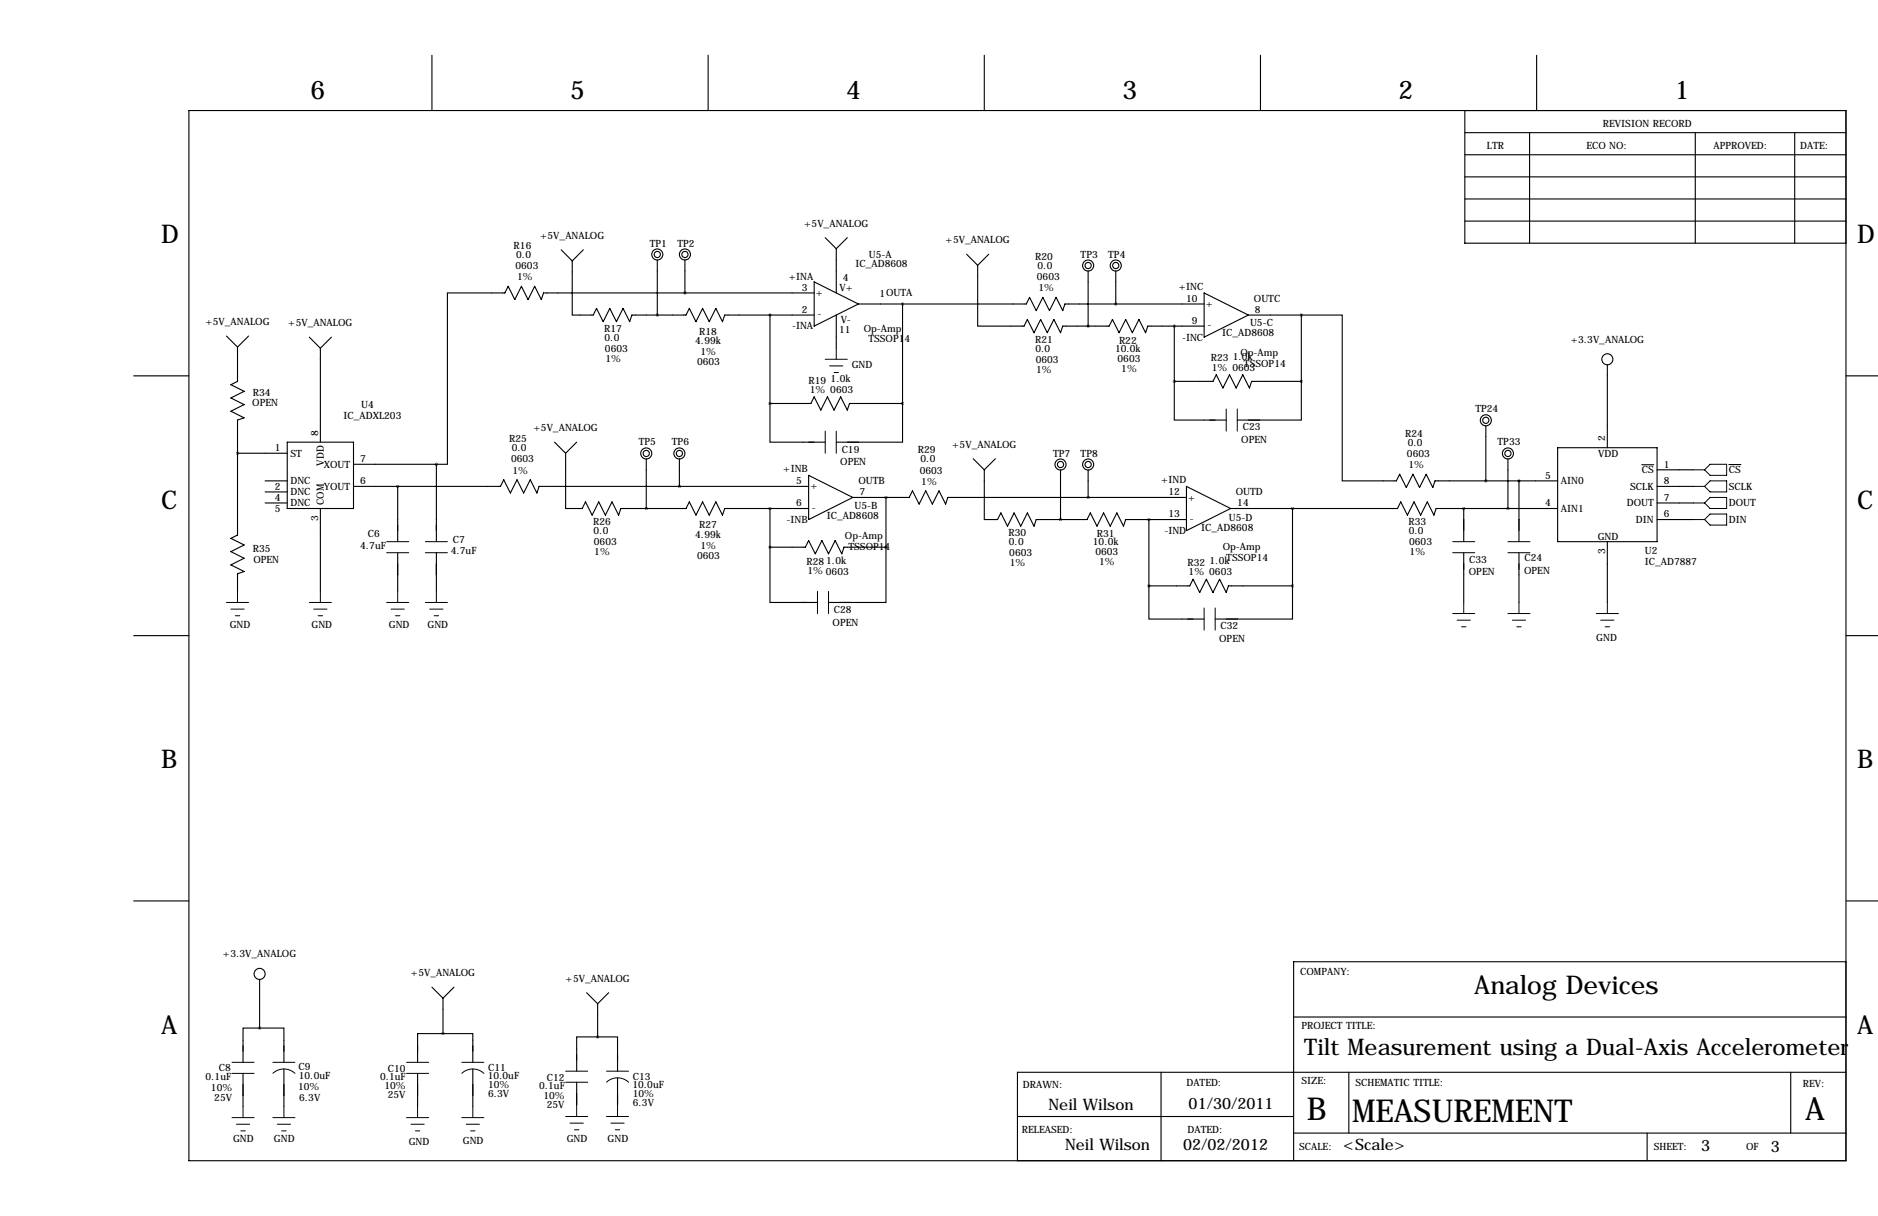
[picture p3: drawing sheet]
<svg xmlns="http://www.w3.org/2000/svg" width="432mm" height="279mm" viewBox="0 0 432 279" stroke-linecap="round" stroke-linejoin="round" font-family="sans-serif">
<g fill="none" stroke="#000" stroke-width=".25">
<path d="M99.3 12.7v12.7M162.8 12.7v12.7M226.3 12.7v12.7M289.8 12.7v12.7M353.3 12.7v12.7M43.4 25.4h381v241.3h-381zM336.8 30.5h87.6M336.8 25.4v30.5h87.6M336.8 35.6h87.6M351.7 30.5v25.4M389.8 30.5v25.4M412.6 30.5v25.4"/>
<path d="M129 57.4l2.6 2.5M131.6 59.9v12.5h4.8l.8-1.5 1.5 3 1.5-3 1.5 3 1.6-3 1.5 3 .5-1.5h12.4l.8-1.5 1.5 3 1.5-3 1.6 3 1.5-3 1.5 3 .5-1.5h20.6M134.1 57.4l-2.5 2.5M151.1 59.7v12.7M157.5 59.7v7.6M189.7 54.6l2.6 2.6M192.3 57.2v10.1M194.8 54.6l-2.5 2.6M222.2 58.4l2.6 2.6M227.3 58.4l-2.5 2.6M336.8 40.6h87.6M336.8 45.7h87.6"/>
<path d="M336.8 50.8h87.6M52.1 77.2l2.5 2.6M54.6 79.8v7.8l-1.5 .8 3 1.5-3 1.5 3 1.6-3 1.5 3 1.5-1.5 .5v26.4l-1.5 .8 3 1.5-3 1.5 3 1.6-3 1.5 3 1.5-1.5 .5v4.1M57.1 77.2l-2.5 2.6M71.1 77.5l2.6 2.5M76.2 77.5l-2.5 2.5M177 72.4v20.3M187.2 67.3h-62.2l-.5 1.5-1.6-3-1.5 3-1.5-3-1.5 3-1.6-3-.7 1.5h-13.2v39.4h-2.6M187.2 64.8l10.2 5-10.2 5.1zM192.3 72.4v7.6M197.4 69.8h38.6l.7-1.5 1.6 3.1 1.5-3.1 1.5 3.1 1.5-3.1 1.5 3.1 .6-1.6h32M207.5 69.8v22.9"/>
<path d="M224.8 61v13.9h10.7l.7-1.5 1.5 3.1 1.6-3.1 1.5 3.1 1.5-3.1 1.5 3.1 .5-1.6h10.7l.8-1.5 1.5 3.1 1.5-3.1 1.5 3.1 1.6-3.1 1.5 3.1 .5-1.6h13M250.2 62.2v12.7M256.5 62.2v7.6M270 74.9v12.7M276.9 67.3l10.1 5.1-10.1 5.1zM287 72.4h12.2M299.2 72.4h9.4v38.1h12.5l.7-1.5 1.5 3 1.6-3 1.5 3 1.5-3 1.5 3 .5-1.5h28.2M299.2 72.4v15.2M30.7 86.4h12.7M73.7 80v21.6M177 92.7v8.9h12.7M177 92.7h9.4l.8-1.5 1.5 3 1.5-3 1.6 3 1.5-3 1.5 3 .5-1.5h12.2"/>
<path d="M207.5 92.7v8.9h-15.2M270 87.6v8.9h11.9M270 87.6h8.9l.8-1.5 1.5 3.1 1.5-3.1 1.5 3.1 1.6-3.1 1.5 3.1 .5-1.6h11.4M299.2 87.6v8.9h-14.7M341.6 97.8v12.7M369.6 83.8v19.1M424.4 86.4h7.4M54.6 104.1h11.4M61 110.5h5M61 115.6h5M61 113h5M66 101.6h15.3v15.2h-15.3z"/>
<path d="M73.7 116.8v19.1M81.3 111.8h33.8l.7-1.6 1.5 3.1 1.6-3.1 1.5 3.1 1.5-3.1 1.5 3.1 .6-1.5h61.9M81.3 106.7h19M91.4 111.8v12.7M100.3 106.7v17.8M127.5 101.6l2.5 2.5M130 104.1v12.7h3.9l.7-1.5 1.5 3.1 1.6-3.1 1.5 3.1 1.5-3.1 1.5 3.1 .5-1.6h15l.8-1.5 1.5 3.1 1.5-3.1 1.6 3.1 1.5-3.1 1.5 3.1 .5-1.6h19.3M132.6 101.6l-2.6 2.5M148.6 105.4v11.4M156.2 105.4v6.4M177 116.8v8.9M185.9 109.2l10.2 5.1-10.2 5.1z"/>
<path d="M196.1 114.3h12.9l.8-1.5 1.5 3 1.6-3 1.5 3 1.5-3 1.5 3 .5-1.5h54.9M203.7 114.3v11.4M223.8 105.4l2.5 2.5M226.3 107.9v11.5h3.1l.7-1.5 1.5 3 1.6-3 1.5 3 1.5-3 1.5 3 .6-1.5h11.6l.8-1.5 1.5 3 1.5-3 1.6 3 1.5-3 1.5 3 .5-1.5h14M228.9 105.4l-2.6 2.5M243.8 107.9v11.5M250.2 107.9v6.4M264.2 119.4v15.2M272.8 111.8l10.2 5-10.2 5.1zM283 116.8h38.3l.8-1.5 1.5 3.1 1.5-3.1 1.5 3.1 1.6-3.1 1.5 3.1 .5-1.6h27.9M297.2 116.8v17.8M336.5 116.8v7.7"/>
<path d="M346.7 105.4v11.4M349.2 110.5v14M358.1 102.9h22.9v21.6h-22.9zM377.5 106.8h2.7M381 107.9h8.4M381 111.8h8.4M381 115.6h8.4M381 119.4h8.4M397.5 106.7h2.8M91.4 127v8.9M100.3 127v8.9M177 125.7v12.7h11"/>
<path d="M177 125.7h8.2l.7-1.5 1.6 3.1 1.5-3.1 1.5 3.1 1.5-3.1 1.5 3.1 .6-1.6h9.6M203.7 125.7v12.7h-13.2M264.2 134.6v7.6h12.7M264.2 134.6h9.4l.7-1.5 1.5 3 1.6-3 1.5 3 1.5-3 1.5 3 .5-1.5h14.8M297.2 134.6v7.6h-17.8M336.5 127v11.4M349.2 127v11.4M369.6 124.5v13.9M30.7 146h12.7M424.4 146h7.4M30.7 207h12.7M424.5 207h7.3"/>
<path d="M59.7 236.2h-3.8v7.9M59.7 236.2h5.6v7.9M59.7 225v11.2M99.3 226.8l2.6 2.6M101.9 237.5h-5.9v6.6M101.9 237.5h6.8v6.6M101.9 229.4v8.1M104.4 226.8l-2.5 2.6M134.9 228.1l2.5 2.5M137.4 238.3h-4.8v7.8M137.4 238.3h4.6v7.8M137.4 230.6v7.7"/>
<path d="M140 228.1l-2.6 2.5M297.4 233.7h127M424.4 221h-127v45.7M55.9 246.6v7.7M65.3 245.6v8.7M96 246.6v7.7M108.7 245.6v8.7M132.6 248.7v5.3M142 247.6v6.4M233.9 256.5h63.5M267 246.4v20.3M310.1 246.4v13.9"/>
<path d="M411.7 246.4v13.9M424.4 246.4h-190.5v20.3M297.4 260.3h127M378.7 260.3v6.4"/>
<circle cx="151.1" cy="58.5" r="1.27"/>
<circle cx="151.1" cy="58.5" r=".71"/>
<circle cx="157.5" cy="58.5" r="1.27"/>
<circle cx="157.5" cy="58.5" r=".71"/>
<circle cx="250.2" cy="61" r="1.27"/>
<circle cx="250.2" cy="61" r=".71"/>
<circle cx="256.5" cy="61" r="1.27"/>
<circle cx="256.5" cy="61" r=".71"/>
<circle cx="341.6" cy="96.6" r="1.27"/>
<circle cx="341.6" cy="96.6" r=".71"/>
<circle cx="369.6" cy="82.5" r="1.27"/>
<circle cx="148.6" cy="104.2" r="1.27"/>
<circle cx="148.6" cy="104.2" r=".71"/>
<circle cx="156.2" cy="104.2" r="1.27"/>
<circle cx="156.2" cy="104.2" r=".71"/>
<circle cx="243.8" cy="106.7" r="1.27"/>
<circle cx="243.8" cy="106.7" r=".71"/>
<circle cx="250.2" cy="106.7" r="1.27"/>
<circle cx="250.2" cy="106.7" r=".71"/>
<circle cx="346.7" cy="104.2" r="1.27"/>
<circle cx="346.7" cy="104.2" r=".71"/>
<circle cx="59.7" cy="223.8" r="1.27"/>
</g>
<g fill="none" stroke="#000" stroke-width=".23">
<path d="M189.7 99.1v5M189.7 82.5h5.1M190.8 84.1h3M191.8 85.6h1M192.3 80v2.5M192.3 99.1v5M281.9 94v5.1M284.5 94v5.1M389.4 107.9h2.5M389.4 111.8h2.5M389.4 115.6h2.5M389.4 119.4h2.5"/>
<path d="M391.9 107.9l1.3-1.2h3.8v2.5h-3.8zM391.9 111.8l1.3-1.3h3.8v2.5h-3.8zM391.9 115.6l1.3-1.3h3.8v2.5h-3.8zM391.9 119.4l1.3-1.3h3.8v2.6h-3.8zM52.1 138.4h5M53.1 140h3M54.6 135.9v2.5M71.1 138.4h5.1M72.1 140h3.1M73.7 135.9v2.5M88.9 124.5h5.1M88.9 127h5.1"/>
<path d="M88.9 138.4h5.1M89.9 140h3.1M91.4 135.9v2.5M97.8 124.5h5.1M97.8 127h5.1M97.8 138.4h5.1M98.8 140h3.1M100.3 135.9v2.5M188 135.9v5.1M190.5 135.9v5.1M276.9 139.7v5.1M279.4 139.7v5.1"/>
<path d="M334 124.5h5.1M334 127h5.1M336.5 138.4v2.6M346.7 124.5h5.1M346.7 127h5.1M349.2 138.4v2.6M369.6 138.4v2.6M54.1 141.5h1M73.2 141.5h1M90.9 141.5h1M99.8 141.5h1M334 141h5.1"/>
<path d="M335 142.5h3.1M336 144h1.1M346.7 141h5.1M347.7 142.5h3.1M348.7 144h1.1M367 141h5.1M368 142.5h3.1M369.1 144h1M53.3 244.1h5.1M53.3 246.6h5.1M53.3 256.8h5.1M54.4 258.3h3"/>
<path d="M55.4 259.8h1M55.9 254.3v2.5M62.7 244.1h5.1M62.7 256.8h5.1M62.7 246.6a3.7 3.7 0 0 1 5.1 0M63.8 258.3h3M64.8 259.8h1M65.3 254.3v2.5M93.5 244.1h5.1M93.5 246.6h5.1M93.5 256.8h5.1M94.5 258.3h3"/>
<path d="M95.5 259.8h1M96 254.3v2.5M106.2 244.1h5.1M106.2 256.8h5.1M106.2 246.6a3.7 3.7 0 0 1 5.1 0M107.2 258.3h3M108.2 259.8h1M108.7 254.3v2.5M130 246.1h5.1M130 248.7h5.1M130 256.5h5.1M131.1 258.1h3"/>
<path d="M132.1 259.6h1M132.6 254v2.5M139.4 246.1h5.1M139.4 256.5h5.1M139.5 248.6a3.7 3.7 0 0 1 5 .1M140.5 258.1h3M141.5 259.6h1M142 254v2.5"/>
</g>
<path d="M336.5 116.8a.05 .05 0 0 0 .1 0 .05 .05 0 0 0-.1 0zM264.1 119.4a.05 .05 0 0 0 .1 0 .05 .05 0 0 0-.1 0zM91.4 111.8a.05 .05 0 0 0 .1 0 .05 .05 0 0 0-.1 0zM100.3 106.7a.05 .05 0 0 0 .1 0 .05 .05 0 0 0-.1 0zM264.1 134.6a.05 .05 0 0 0 .1 0 .05 .05 0 0 0-.1 0zM177 125.7a.05 .05 0 0 0 .1 0 .05 .05 0 0 0-.1 0zM177 92.7a.05 .05 0 0 0 .1 0 .05 .05 0 0 0-.1 0zM341.6 110.5a.05 .05 0 0 0 .1 0 .05 .05 0 0 0-.1 0zM349.2 110.5a.05 .05 0 0 0 .1 0 .05 .05 0 0 0-.1 0zM177 116.8a.05 .05 0 0 0 .1 0 .05 .05 0 0 0-.1 0zM177 72.4a.05 .05 0 0 0 .1 0 .05 .05 0 0 0-.1 0zM151.1 72.4a.05 .05 0 0 0 .1 0 .05 .05 0 0 0-.1 0zM243.8 119.4a.05 .05 0 0 0 .1 0 .05 .05 0 0 0-.1 0zM256.5 69.9a.05 .05 0 0 0 .1 0 .05 .05 0 0 0-.1 0zM101.8 237.5a.05 .05 0 0 0 .1 0 .05 .05 0 0 0-.1 0z" fill="#000" stroke="#000" stroke-width=".63"/>
<g font-size="7.3">
<text x="300.5" y="257.3">B</text>
<text x="310.9" y="257.8">MEASUREMENT</text>
<text x="415" y="257.3">A</text>
</g>
<g font-size="5.9">
<text x="71.4" y="22.9">6</text>
<text x="131.1" y="22.9">5</text>
<text x="194.6" y="22.9">4</text>
<text x="258.1" y="22.9">3</text>
<text x="321.6" y="22.9">2</text>
<text x="385.1" y="22.9">1</text>
<text x="37.1" y="55.9">D</text>
<text x="427" y="55.9">D</text>
<text x="37.1" y="116.8">C</text>
<text x="427" y="116.8">C</text>
<text x="37.1" y="176.5">B</text>
<text x="427" y="176.5">B</text>
<text x="338.9" y="228.4">Analog Devices</text>
<text x="37.1" y="237.5">A</text>
<text x="427" y="237.5">A</text>
</g>
<text font-size="5.3" x="299.9" y="242.4">Tilt Measurement using a Dual-Axis Accelerometer</text>
<g font-size="3.6">
<text x="241.1" y="255">Neil Wilson</text>
<text x="273.3" y="254.8">01/30/2011</text>
<text x="244.9" y="264.2">Neil Wilson</text>
<text x="272" y="264.2">02/02/2012</text>
<text x="308.9" y="264.2">&lt;Scale&gt;</text>
<text x="391.2" y="264.4">3</text>
<text x="407.2" y="264.7">3</text>
</g>
<g font-size="2.3">
<text x="368.6" y="29.2">REVISION RECORD</text>
<text x="341.9" y="34.3">LTR</text>
<text x="364.7" y="34.3">ECO NO:</text>
<text x="394" y="34.3">APPROVED:</text>
<text x="413.9" y="34.3">DATE:</text>
<text x="184.9" y="52.1">+5V_ANALOG</text>
<text x="118.1" y="57.2">R16</text>
<text x="118.7" y="59.3">0.0</text>
<text x="124.2" y="54.9">+5V_ANALOG</text>
<text x="149.4" y="56.6">TP1</text>
<text x="155.8" y="56.6">TP2</text>
<text x="199.8" y="59.2">U5-A</text>
<text x="217.4" y="55.9">+5V_ANALOG</text>
<text x="238" y="59.7">R20</text>
<text x="248.5" y="59.2">TP3</text>
<text x="254.8" y="59.2">TP4</text>
<text x="118.5" y="61.8">0603</text>
<text x="118.9" y="64.4">1%</text>
<text x="181.4" y="64.3">+INA</text>
<text x="193.8" y="64.5">4</text>
<text x="196.7" y="61.3">IC_AD8608</text>
<text x="238.4" y="64.4">0603</text>
<text x="238.6" y="61.8">0.0</text>
<text x="184.4" y="66.8">3</text>
<text x="184.4" y="71.9">2</text>
<text x="187.6" y="68">+</text>
<text x="193" y="66.8">V+</text>
<text x="202.2" y="68.3">1OUTA</text>
<text x="238.8" y="66.9">1%</text>
<text x="271" y="66.6">+INC</text>
<text x="272.7" y="69.3">10</text>
<text x="277.3" y="70.6">+</text>
<text x="288.3" y="69.4">OUTC</text>
<text x="288.5" y="71.9">8</text>
<text x="47.2" y="74.7">+5V_ANALOG</text>
<text x="66.3" y="74.9">+5V_ANALOG</text>
<text x="138.9" y="76.2">R17</text>
<text x="160.8" y="77">R18</text>
<text x="182.1" y="75.5">-INA</text>
<text x="188" y="72.9">-</text>
<text x="192.9" y="76.5">11</text>
<text x="193.3" y="74.2">V-</text>
<text x="198.6" y="76.3">Op-Amp</text>
<text x="274" y="74.4">9</text>
<text x="277.6" y="75.4">-</text>
<text x="281" y="77.3">IC_AD8608</text>
<text x="287.4" y="74.9">U5-C</text>
<text x="139" y="78.3">0.0</text>
<text x="139.1" y="80.9">0603</text>
<text x="139.2" y="83.1">1%</text>
<text x="159.8" y="79.1">4.99k</text>
<text x="160.3" y="83.9">0603</text>
<text x="161" y="81.6">1%</text>
<text x="199.7" y="78.6">TSSOP14</text>
<text x="238" y="78.7">R21</text>
<text x="238.1" y="80.9">0.0</text>
<text x="238.2" y="83.4">0603</text>
<text x="256.4" y="80.9">10.0k</text>
<text x="257" y="83.1">0603</text>
<text x="257.3" y="79">R22</text>
<text x="271.8" y="78.3">-INC</text>
<text x="278.4" y="83.1">R23</text>
<text x="283.4" y="82.6">1.0k</text>
<text x="285.2" y="81.9">Op-Amp</text>
<text x="361.1" y="78.7">+3.3V_ANALOG</text>
<text x="185.9" y="88.1">R19</text>
<text x="191" y="87.7">1.0k</text>
<text x="195.8" y="84.6">GND</text>
<text x="238.3" y="85.7">1%</text>
<text x="257.8" y="85.4">1%</text>
<text x="278.6" y="85.2">1% 0603</text>
<text x="286" y="84.4">TSSOP14</text>
<text x="58" y="93.3">OPEN</text>
<text x="58.2" y="90.9">R34</text>
<text x="83.1" y="93.7">U4</text>
<text x="186.2" y="90.3">1% 0603</text>
<text x="339.2" y="94.7">TP24</text>
<text x="73.2" y="100.1" transform="rotate(-90 73.2 100.1)">8</text>
<text x="79" y="96.4">IC_ADXL203</text>
<text x="117.1" y="101.6">R25</text>
<text x="122.7" y="99.1">+5V_ANALOG</text>
<text x="285.4" y="101.9">OPEN</text>
<text x="285.7" y="98.9">C23</text>
<text x="323.1" y="100.3">R24</text>
<text x="369.1" y="101.3" transform="rotate(-90 369.1 101.3)">2</text>
<text x="63.2" y="103.6">1</text>
<text x="66.8" y="104.9">ST</text>
<text x="74.5" y="107.5">XOUT</text>
<text x="74.5" y="107" transform="rotate(-90 74.5 107)">VDD</text>
<text x="82.8" y="106.2">7</text>
<text x="117.5" y="106.3">0603</text>
<text x="117.7" y="103.7">0.0</text>
<text x="146.9" y="102.4">TP5</text>
<text x="154.5" y="102.4">TP6</text>
<text x="193.2" y="106.9">OPEN</text>
<text x="193.5" y="104">C19</text>
<text x="211.1" y="104.1">R29</text>
<text x="211.6" y="106.3">0.0</text>
<text x="218.9" y="102.9">+5V_ANALOG</text>
<text x="242.1" y="104.9">TP7</text>
<text x="248.5" y="104.9">TP8</text>
<text x="323.5" y="105">0603</text>
<text x="323.7" y="102.5">0.0</text>
<text x="323.8" y="107.5">1%</text>
<text x="344.3" y="102.4">TP33</text>
<text x="367.5" y="104.9">VDD</text>
<text x="382.5" y="107.4">1</text>
<text x="63.2" y="112.6">2</text>
<text x="66.8" y="111.3">DNC</text>
<text x="66.8" y="113.8">DNC</text>
<text x="74.5" y="112.6">YOUT</text>
<text x="82.8" y="111.3">6</text>
<text x="117.9" y="108.8">1%</text>
<text x="180.1" y="108.5">+INB</text>
<text x="183.1" y="111.3">5</text>
<text x="186.3" y="112.5">+</text>
<text x="197.4" y="111.3">OUTB</text>
<text x="197.6" y="113.8">7</text>
<text x="211.5" y="108.8">0603</text>
<text x="211.8" y="111.3">1%</text>
<text x="267" y="111">+IND</text>
<text x="268.6" y="113.8">12</text>
<text x="284.1" y="113.8">OUTD</text>
<text x="355.3" y="110">5</text>
<text x="358.9" y="111.3">AIN0</text>
<text x="374.8" y="112.6">SCLK</text>
<text x="377.5" y="108.8">CS</text>
<text x="382.5" y="111.3">8</text>
<text x="397.5" y="108.7">CS</text>
<text x="397.5" y="112.5">SCLK</text>
<text x="63.2" y="115.2">4</text>
<text x="63.2" y="117.7">5</text>
<text x="66.8" y="116.4">DNC</text>
<text x="73.2" y="119.7" transform="rotate(-90 73.2 119.7)">3</text>
<text x="74.5" y="116.1" transform="rotate(-90 74.5 116.1)">COM</text>
<text x="183.1" y="116.3">6</text>
<text x="186.7" y="117.3">-</text>
<text x="190.1" y="119.2">IC_AD8608</text>
<text x="196.5" y="116.8">U5-B</text>
<text x="268.6" y="118.9">13</text>
<text x="273.2" y="115">+</text>
<text x="273.6" y="119.9">-</text>
<text x="282.5" y="119.6">U5-D</text>
<text x="284.5" y="116.3">14</text>
<text x="355.3" y="116.3">4</text>
<text x="358.9" y="117.6">AIN1</text>
<text x="374" y="116.4">DOUT</text>
<text x="382.5" y="115.1">7</text>
<text x="382.5" y="118.9">6</text>
<text x="397.5" y="116.3">DOUT</text>
<text x="84.6" y="123.4">C6</text>
<text x="104.1" y="124.7">C7</text>
<text x="136.4" y="120.7">R26</text>
<text x="136.5" y="122.8">0.0</text>
<text x="136.6" y="125.3">0603</text>
<text x="159.8" y="123.5">4.99k</text>
<text x="160.8" y="121.4">R27</text>
<text x="180.8" y="120.2">-INB</text>
<text x="194.3" y="123.8">Op-Amp</text>
<text x="231.9" y="123.2">R30</text>
<text x="232" y="125.3">0.0</text>
<text x="251.3" y="125.3">10.0k</text>
<text x="252.2" y="123.4">R31</text>
<text x="267.7" y="122.7">-IND</text>
<text x="276.2" y="122">IC_AD8608</text>
<text x="323.8" y="120.7">R33</text>
<text x="323.9" y="122.8">0.0</text>
<text x="324" y="125.3">0603</text>
<text x="367.4" y="124">GND</text>
<text x="376.2" y="120.2">DIN</text>
<text x="397.5" y="120.1">DIN</text>
<text x="58.2" y="126.7">R35</text>
<text x="58.2" y="129.4">OPEN</text>
<text x="82.8" y="126.1">4.7uF</text>
<text x="103.6" y="127.3">4.7uF</text>
<text x="136.7" y="127.6">1%</text>
<text x="160.3" y="128.4">0603</text>
<text x="161" y="126.1">1%</text>
<text x="185.4" y="129.8">R281.0k</text>
<text x="185.7" y="131.9">1% 0603</text>
<text x="195.1" y="126.3">TSSOP14</text>
<text x="232.1" y="127.9">0603</text>
<text x="232.2" y="130.1">1%</text>
<text x="251.9" y="127.6">0603</text>
<text x="252.7" y="129.9">1%</text>
<text x="273" y="130">R32</text>
<text x="278.1" y="129.6">1.0k</text>
<text x="281.1" y="126.3">Op-Amp</text>
<text x="282" y="128.9">TSSOP14</text>
<text x="324.1" y="127.6">1%</text>
<text x="337.8" y="129.4">C33</text>
<text x="350.4" y="131.8">OPEN</text>
<text x="350.5" y="128.9">C24</text>
<text x="369.1" y="127.3" transform="rotate(-90 369.1 127.3)">3</text>
<text x="378.2" y="127.3">U2</text>
<text x="378.2" y="129.9">IC_AD7887</text>
<text x="273.3" y="132.2">1% 0603</text>
<text x="337.7" y="132.1">OPEN</text>
<text x="191.4" y="143.8">OPEN</text>
<text x="191.7" y="140.8">C28</text>
<text x="52.8" y="144.3">GND</text>
<text x="71.6" y="144.3">GND</text>
<text x="89.4" y="144.3">GND</text>
<text x="98.3" y="144.3">GND</text>
<text x="280.3" y="147.6">OPEN</text>
<text x="280.6" y="144.6">C32</text>
<text x="367" y="147.3">GND</text>
<text x="51.3" y="220">+3.3V_ANALOG</text>
<text x="94.5" y="224.3">+5V_ANALOG</text>
<text x="130" y="225.6">+5V_ANALOG</text>
<text x="299" y="224">COMPANY:</text>
<text x="299.2" y="236.5">PROJECT TITLE:</text>
<text x="68.6" y="245.9">C9</text>
<text x="47.2" y="248.2">0.1uF</text>
<text x="48.5" y="250.8">10%</text>
<text x="50.3" y="246.1">C8</text>
<text x="68.5" y="250.5">10%</text>
<text x="68.7" y="248">10.0uF</text>
<text x="87.4" y="248.2">0.1uF</text>
<text x="88.4" y="250.3">10%</text>
<text x="89.2" y="246.4">C10</text>
<text x="112.1" y="248">10.0uF</text>
<text x="112.2" y="250">10%</text>
<text x="112.2" y="246.1">C11</text>
<text x="124" y="250.3">0.1uF</text>
<text x="125.7" y="248.4">C12</text>
<text x="145.4" y="250">10.0uF</text>
<text x="145.5" y="248.2">C13</text>
<text x="235.2" y="249.9">DRAWN:</text>
<text x="272.8" y="249.4">DATED:</text>
<text x="299.2" y="249.2">SIZE:</text>
<text x="311.7" y="249.4">SCHEMATIC TITLE:</text>
<text x="414.5" y="249.7">REV:</text>
<text x="49.3" y="253.1">25V</text>
<text x="68.8" y="253.1">6.3V</text>
<text x="89.2" y="252.3">25V</text>
<text x="112.2" y="252.1">6.3V</text>
<text x="125" y="252.6">10%</text>
<text x="125.7" y="254.6">25V</text>
<text x="145.5" y="252.1">10%</text>
<text x="145.5" y="254.1">6.3V</text>
<text x="53.6" y="262.4">GND</text>
<text x="63" y="262.4">GND</text>
<text x="94" y="263.1">GND</text>
<text x="106.4" y="262.9">GND</text>
<text x="130.3" y="262.4">GND</text>
<text x="139.7" y="262.4">GND</text>
<text x="234.9" y="260.3">RELEASED:</text>
<text x="273" y="260.3">DATED:</text>
<text x="298.7" y="264.2">SCALE:</text>
<text x="380.2" y="264.2">SHEET:</text>
<text x="401.5" y="264.2">OF</text>
</g>
</svg>
